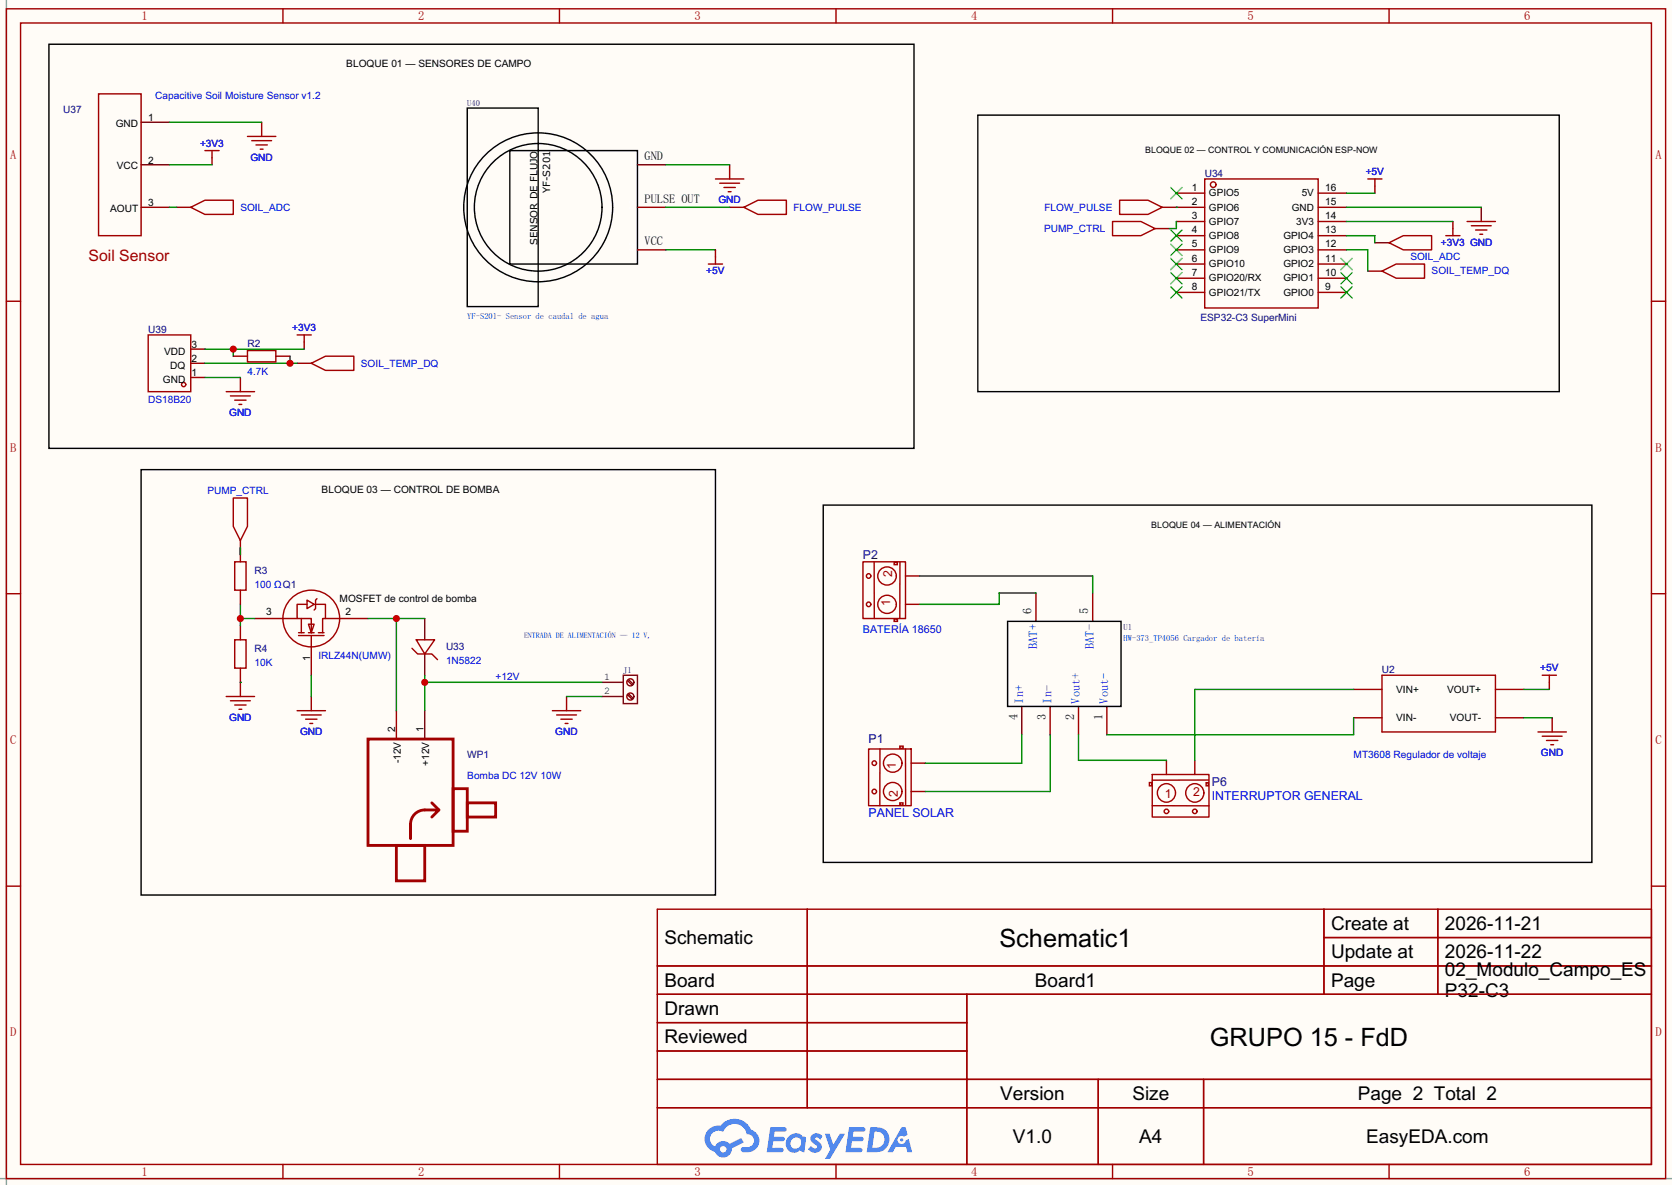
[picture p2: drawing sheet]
<svg xmlns="http://www.w3.org/2000/svg" width="299mm" height="212mm" viewBox="0 0 299 212" stroke-linecap="round" stroke-linejoin="round" font-family="sans-serif">
<path d="M0 0h299.5v212.3h-299.5z" fill="#fffcf7"/>
<path d="M1.1 0v212.3M0 211.1h299.5" fill="none" stroke="#999" stroke-width=".25"/>
<g fill="none" stroke="#a10000" stroke-width=".25">
<path d="M1.1 1.6h297.2v209.5h-297.2zM3.7 4.1h292.1v204.5h-292.1zM50.7 1.6v2.5M100.2 1.6v2.5M149.7 1.6v2.5M199.3 1.6v2.5M248.8 1.6v2.5M1.1 54h2.6M295.8 54h2.5M1.1 106.4h2.6M295.8 106.4h2.5M1.1 158.7h2.6"/>
<path d="M295.8 158.7h2.5M117.7 162.9h178.1v45.7h-178.1zM117.7 173h178.1M117.7 178.1h178.1M144.6 162.9v35.5M173.2 178.1v30.5M237.1 162.9v15.2M237.1 167.9h58.7M257.5 162.9v15.2M117.7 183.2h55.5M117.7 193.3h178.1M117.7 188.3h55.5"/>
<path d="M117.7 198.4h178.1M196.7 193.3v15.3M215.6 193.3v15.3M50.7 208.6v2.5M100.2 208.6v2.5M149.7 208.6v2.5M199.3 208.6v2.5M248.8 208.6v2.5"/>
</g>
<g fill="#5487ff">
<path d="M145.5 203.3a1.3 1.3 0 0 1 1.8 .2l-.4 .7a.54 .54 0 0 0-.9-.3l.1 .2a1.58 1.58 0 0 1 1.1 1.6 1.43 1.43 0 0 1-2.5 .2l.5-.6a.64 .64 0 0 0 .5 .4 .64 .64 0 0 0 .7-.2l-.2-.3a1.6 1.6 0 0 1-1-1.5z"/>
<path d="M147.7 203.1h.9l.7 2 1.1-2h.9l-2.7 4.5h-.9l1-1.7z"/>
<path d="M138 201.9h1.6a1.31 1.31 0 0 1 1.2 .2 .4 .4 0 0 1-.3 .6h-1.8l-.1 .9h1.6a.4 .4 0 0 1 .4 .5 .4 .4 0 0 1-.4 .3h-1.7l-.2 1.2h.8a1.23 1.23 0 0 1 1.2 .2 .39 .39 0 0 1-.3 .6h-2.7z"/>
<path d="M152.1 201.9h1.6a1.32 1.32 0 0 1 1.3 .2 .39 .39 0 0 1-.4 .6h-1.7l-.2 .9h1.7a.4 .4 0 0 1 .3 .5 .4 .4 0 0 1-.4 .3h-1.7l-.2 1.2h.8a1.23 1.23 0 0 1 1.2 .2 .39 .39 0 0 1-.3 .6h-2.7z"/>
<path d="M161.5 201.9h.7l.4 1.4-.7 .3a.75 .75 0 0 0-1.1 .3 .75 .75 0 0 0 .5 1.1 .75 .75 0 0 0 .9-.7l.6-.3 .6 2.4h-.9l-.2-1h-1.9l-.5 1h-.9z"/>
<path d="M155.9 201.9l-.7 4.5h1.5a2.27 2.27 0 0 0 2.6-2.3 2.27 2.27 0 0 0-2.7-2.2zM156.6 202.7a1.5 1.5 0 0 1 1.8 1.5 1.5 1.5 0 0 1-1.9 1.4h-.3z"/>
<path d="M141.3 203.5a1.62 1.62 0 0 0-.4 2.2 1.62 1.62 0 0 0 2 .6l.4-.3 .3 .3 .5 .1 .3-2.5-.2-.2-.4-.1a1.58 1.58 0 0 0-2.5-.1zM141.9 204.1a.98 .98 0 0 1 1.5 .2 .98 .98 0 0 1-.6 1.4 .94 .94 0 0 1-1.2-.4 .94 .94 0 0 1 .3-1.2z"/>
<path d="M126.9 202.3a2.37 2.37 0 0 0 1.2 4 1.54 1.54 0 0 0 1.7 1 1.54 1.54 0 0 0 1.3-1.6l2.1-1.1-.5-.7-2 1a1.57 1.57 0 0 0-2.6 .5 1.5 1.5 0 0 1-.8-2.1 1.5 1.5 0 0 1 2.2-.5 2.23 2.23 0 0 1 2.3-1.5 2.23 2.23 0 0 1 2 1.9 1.16 1.16 0 0 1 1.2 1 1.16 1.16 0 0 1-1 1.3h-.7a.47 .47 0 0 0-.6 .4 .47 .47 0 0 0 .4 .5 2.23 2.23 0 0 0 2.3-.6 2.23 2.23 0 0 0 .4-2.3 2.16 2.16 0 0 0-1.3-1.1 3.2 3.2 0 0 0-5.4-.8l-1.2 .1zM129 205.9a.58 .58 0 0 1 1.1 0 .58 .58 0 0 1-1.1 0z"/>
<circle cx="161.5" cy="204.2" r=".28"/>
</g>
<g fill="none" stroke="#870000" stroke-width=".25">
<path d="M25.3 37.1h5.1M25.3 21.9h5.1M25.3 29.5h5.1M114.2 37.1h5.1M114.2 29.5h5.1M210.7 34.6h5.1M210.7 37.1h5.1M210.7 39.7h5.1M236.1 34.6h5.1M236.1 37.1h5.1M236.1 39.7h5.1M114.2 44.8h5.1"/>
<path d="M210.7 42.2h5.1M210.7 44.8h5.1M210.7 47.3h5.1M210.7 49.8h5.1M210.7 52.4h5.1M236.1 42.2h5.1M236.1 44.8h5.1M236.1 47.3h5.1M236.1 49.8h5.1M236.1 52.4h5.1M34.2 67.6h2.5M34.2 65.1h2.5"/>
<path d="M34.2 62.5h2.5M43.1 112.1v2.5M43.1 119.7v2.5M45.6 110.8h5.1M55.8 115.9v5.1M60.8 110.8h5.1M76.1 110.8v3.8M76.1 117.1v3.9M185.5 106.2v5.1M195.7 106.2v5.1M183 126.5v5.1M188.1 126.5v5.1"/>
<path d="M193.2 126.5v5.1M198.2 126.5v5.1M242.4 123.5h5.1M242.4 128.6h5.1M267.8 123.5h5.1M267.8 128.6h5.1"/>
</g>
<g fill="none" stroke="#3c3" stroke-width=".25">
<path d="M209.7 33.6l2 2M211.7 33.6l-2 2M209.7 41.2l2 2M209.7 43.7l2 2.1M209.7 46.3l2 2M209.7 48.8l2 2.1M209.7 51.4l2 2M211.7 41.2l-2 2M211.7 43.7l-2 2.1M211.7 46.3l-2 2M211.7 48.8l-2 2.1M211.7 51.4l-2 2"/>
<path d="M240.2 51.4l2 2M240.2 48.8l2 2.1M240.2 46.3l2 2M242.2 51.4l-2 2M242.2 48.8l-2 2.1M242.2 46.3l-2 2"/>
</g>
<g fill="none" stroke="#a10000" stroke-width=".25">
<path d="M17.7 16.8h7.6v25.4h-7.6zM215.8 32.1h20.3v23.1h-20.3zM26.5 60h7.7v10.2h-7.7zM42 114.6h2.1v5.1h-2.1zM50.7 110.8h2.5M53.5 113.8h4.5M53.5 113.3h1M54 110.8v2.5M55 108.3h-1.8v2.5h2.6v2.5M55 107.5l1.3 .8-1.3 .7zM55.2 111.8h1.1l-.5 1.5zM55.2 113.3h1.1"/>
<path d="M55.8 113.8v2.1M56.5 108.3h1.8v2.5h-.5v2.5M56.8 107.2l-.3 .3v1.5l-.2 .3M57 113.3h1M58.3 110.8h2.5M73.8 116.1l1 1h2.5l1.1 1.1M74.5 114.6h3.4l-1.8 2.5zM247.5 121h20.3v10.1h-20.3z"/>
<circle cx="217.3" cy="33.1" r=".5"/>
<circle cx="32.9" cy="68.9" r=".38"/>
<circle cx="55.8" cy="110.8" r="5.1"/>
</g>
<g fill="none" stroke="#000" stroke-width=".25">
<path d="M83.7 19.4h12.7v35.5h-12.7zM91.3 27h22.9v20.3h-22.9zM180.5 111.3h20.3v15.2h-20.3z"/>
<circle cx="96.4" cy="37.1" r="13.3"/>
<circle cx="96.4" cy="37.1" r="11.4"/>
</g>
<g fill="none" stroke="#850000" stroke-width=".25">
<path d="M107.8 122.2h3.8M107.8 124.8h3.8M111.6 121h2.6v5h-2.6zM112.4 124.4l.8 .9M112.4 121.9l.8 .8M112.5 124.3l.9 .8M112.5 121.7l.9 .9M113.5 124.8a.64 .64 0 0 0-.8-.6 .64 .64 0 0 0-.2 1 .64 .64 0 0 0 1-.2v-.2"/>
<circle cx="112.9" cy="122.2" r=".63"/>
</g>
<path d="M43.1 108.3v3.8M43.1 110.8h2.5" fill="none" stroke="#008700" stroke-width=".25"/>
<circle cx="43.1" cy="110.8" r=".63" fill="#c00"/>
<path d="M65.9 132.4h15.3v19h-15.3zM71 151.4h5.1v6.4h-5.1zM73.5 147.6v2.6v-2.6M77.3 146.4l1.3-1.3h-2.5a2.54 2.54 0 0 0-2.6 2.5M77.3 143.8l1.3 1.3M81.2 141.3h2.5v7.6h-2.5zM83.7 143.8h5.1v2.6h-5.1z" fill="none" stroke="#a10000" stroke-width=".51"/>
<path d="M71 127.3v5.1M76.1 127.3v5.1M163.2 136.7h2.5M163.2 141.8h2.5" fill="none" stroke="#870000" stroke-width=".25"/>
<g fill="none" stroke="#a10000" stroke-width=".25">
<path d="M155.6 134.2h7.6v10.1h-7.6zM157.6 134.2v10.1M161.2 133.7h.6v.4h-.6zM162.2 134.2v10M161.2 143.8h.5v.4h-.5z"/>
<circle cx="156.6" cy="136.7" r=".41"/>
<circle cx="159.9" cy="136.7" r="1.64"/>
<circle cx="156.6" cy="141.8" r=".41"/>
<circle cx="159.9" cy="141.8" r="1.64"/>
</g>
<path d="M65.9 110.8h10.2M71 110.8v16.5" fill="none" stroke="#008700" stroke-width=".25"/>
<circle cx="71" cy="110.8" r=".63" fill="#c00"/>
<g fill="none" stroke="#a10000" stroke-width=".25">
<path d="M34.2 37.1l2.5-1.2h5.1v2.5h-5.1zM36.7 27h2.5M38 27v1.2M44.3 24.4h5.1M45.1 25.2h3.5M45.8 26h2.1M46.6 26.7h.5M128.1 32.1h5.1M128.9 32.8h3.6M129.7 33.6h2M130.4 34.3h.5M245 32.1h2.5"/>
<path d="M246.3 32.1v1.2M262.8 39.7h5M53.2 60h2.6M54.5 60v1.3M247.5 48.6l2.6-1.3h5v2.5h-5zM248.8 43.5l2.5-1.3h5.1v2.6h-5.1zM259 42.2h2.5M260.2 40.9v1.3M263.5 40.4h3.6M264.3 41.2h2M265 42h.6M40.5 70.2h5.1"/>
<path d="M41.3 70.9h3.5M42 71.7h2.1M42.8 72.4h.5M55.8 65.1l2.5-1.3h5.1v2.5h-5.1zM154.6 100.6h7.6v10.2h-7.6zM156.6 100.6v10.2M160.1 100.7h.6v.4h-.6zM160.1 110.9h.6v.4h-.6zM161.2 100.7v10.1M206.4 138.7h10.1v7.7h-10.1zM216.5 139.7l-10.1 .1M275.5 131.1h5"/>
<path d="M276.2 131.9h3.6M276.2 121h2.6M277 132.6h2M277.5 121v1.2M277.7 133.4h.6M205.9 140.2h.4v.6h-.4zM206.4 144.3l10.1 .1M216 140.2h.4v.6h-.4z"/>
<circle cx="155.6" cy="103.2" r=".41"/>
<circle cx="155.6" cy="108.3" r=".41"/>
<circle cx="158.9" cy="108.3" r="1.64"/>
<circle cx="158.9" cy="103.2" r="1.64"/>
<circle cx="208.9" cy="142" r="1.64"/>
<circle cx="208.9" cy="145.3" r=".4"/>
<circle cx="214" cy="142" r="1.64"/>
<circle cx="214" cy="145.3" r=".4"/>
</g>
<g fill="none" stroke="#870000" stroke-width=".25">
<path d="M31.6 37.1h2.6M38 28.2v1.3M46.9 21.9v2.5M130.7 29.5v2.6M246.3 33.3v1.3M260.2 39.7v1.2M265.3 37.1v2.6M245 48.6h2.5M246.3 43.5h2.5M43.1 67.6v2.6M53.2 65.1h2.6M54.5 61.3v1.2"/>
<path d="M162.2 108.3h2.5M162.2 103.2h2.5M208.9 136.2v2.5M214 136.2v2.5M277.5 122.2v1.3M278 128.6v2.5"/>
</g>
<path d="M8.8 7.9h154.9v72.4h-154.9zM175.1 20.6h104.2v49.6h-104.2zM147.4 90.5h137.7v64h-137.7z" fill="none" stroke="#000" stroke-width=".25"/>
<g fill="none" stroke="#008700" stroke-width=".25">
<path d="M30.4 37.1h1.2M30.4 21.9h16.5M30.4 29.5h7.6M119.3 29.5h11.4M241.2 34.6h5.1M241.2 39.7h19M241.2 37.1h24.1M36.7 67.6h6.4M36.7 65.1h16.5M51.9 63.8v1.3M164.7 103.2h31v3M185.5 106.2h-6.6v2.1h-14.2"/>
<path d="M183 131.6v5.1h-17.3M188.1 131.6v10.2h-22.4M193.2 131.6v4.6h15.7M242.4 123.5h-28.4v12.7M242.4 128.6v3h-44.2M272.9 123.5h4.6M272.9 128.6h5.1"/>
</g>
<circle cx="51.9" cy="65.1" r=".63" fill="#c00"/>
<path d="M36.7 62.5h17.8M41.8 62.5v1.3" fill="none" stroke="#008700" stroke-width=".25"/>
<circle cx="41.8" cy="62.5" r=".63" fill="#c00"/>
<path d="M119.3 37.1h11.4M210.7 37.1h.1M210.7 39.7v1.2h-1.3M119.3 44.8h8.8M241.2 44.8h3.8v3.8M241.2 42.2h5.1v1.3M76.1 121v6.3M76.1 122.2h31.7" fill="none" stroke="#008700" stroke-width=".25"/>
<path d="M133.2 37.1l2.6-1.2h5v2.5h-5zM199.3 39.7h5l2.6 1.2-2.6 1.3h-5zM200.5 35.9h5.1l2.6 1.2-2.6 1.3h-5.1zM126.9 47.3h2.5M128.1 46v1.3M44.3 62.8h5.1v2h-5.1z" fill="none" stroke="#a10000" stroke-width=".25"/>
<path d="M130.7 37.1h2.5M208.2 37.1h2.5M128.1 44.8v1.2M206.9 40.9h2.5M41.8 63.8h2.5M49.4 63.8h2.5" fill="none" stroke="#870000" stroke-width=".25"/>
<path d="M25.3 84.1h102.8v76.2h-102.8z" fill="none" stroke="#000" stroke-width=".25"/>
<circle cx="76.1" cy="122.2" r=".63" fill="#c00"/>
<path d="M43.1 96.8v3.8M43.1 105.7v2.6M43.1 122.2v2.6M55.8 124.8v2.5M101.5 124.8v2.5" fill="none" stroke="#870000" stroke-width=".25"/>
<g fill="none" stroke="#a10000" stroke-width=".25">
<path d="M41.8 89.2h2.5v5.1l-1.2 2.5-1.3-2.5zM42 100.6h2.1v5.1h-2.1zM40.5 124.8h5.1M41.3 125.5h3.5M42 126.3h2.1M42.8 127.1h.5M53.2 127.3h5.1M54 128.1h3.5M54.7 128.8h2.1M55.5 129.6h.5M98.9 127.3h5.1M99.7 128.1h3.6"/>
<path d="M100.5 128.8h2M101.2 129.6h.5"/>
</g>
<path d="M43.1 98.1v1.3M43.1 122.2h.1M55.8 121v3.8M101.5 124.8h6.3" fill="none" stroke="#008700" stroke-width=".25"/>
<g font-size="4.5">
<text x="179" y="169.7">Schematic1</text>
<text x="216.7" y="187.5">GRUPO 15 - FdD</text>
</g>
<g font-size="3.4">
<text x="238.4" y="166.6">Create at</text>
<text x="258.8" y="166.6">2026-11-21</text>
<text x="119" y="169.1">Schematic</text>
<text x="238.4" y="171.6">Update at</text>
<text x="258.8" y="171.6">2026-11-22</text>
<text x="119" y="176.7">Board</text>
<text x="185.4" y="176.7">Board1</text>
<text x="238.4" y="176.7">Page</text>
<text x="258.8" y="174.8">02_Modulo_Campo_ES</text>
<text x="258.8" y="178.6">P32-C3</text>
<text x="119" y="181.8">Drawn</text>
<text x="119" y="186.9">Reviewed</text>
<text x="179.2" y="197">Version</text>
<text x="202.8" y="197">Size</text>
<text x="243.2" y="197">Page 2 Total 2</text>
<text x="181.4" y="204.7">V1.0</text>
<text x="204.1" y="204.7">A4</text>
<text x="244.7" y="204.7">EasyEDA.com</text>
</g>
<text font-size="2.8" fill="#a00000" x="15.9" y="46.8">Soil Sensor</text>
<g font-size="2.3" fill="#a00000">
<text x="25.3" y="3.6">1</text>
<text x="74.9" y="3.6">2</text>
<text x="124.4" y="3.6">3</text>
<text x="173.9" y="3.6">4</text>
<text x="223.5" y="3.6">5</text>
<text x="273" y="3.6">6</text>
<text x="1.8" y="28.5">A</text>
<text x="296.5" y="28.5">A</text>
<text x="1.8" y="80.9">B</text>
<text x="296.5" y="80.9">B</text>
<text x="1.8" y="133.3">C</text>
<text x="296.5" y="133.3">C</text>
<text x="1.8" y="185.7">D</text>
<text x="296.5" y="185.7">D</text>
<text x="25.3" y="210.6">1</text>
<text x="74.9" y="210.6">2</text>
<text x="124.4" y="210.6">3</text>
<text x="173.9" y="210.6">4</text>
<text x="223.5" y="210.6">5</text>
<text x="273" y="210.6">6</text>
</g>
<g font-size="2.2">
<text x="115.4" y="28.7">GND</text>
<text x="115.4" y="36.4">PULSE OUT</text>
<text x="115.4" y="44">VCC</text>
<text x="184.8" y="110" transform="rotate(-90 184.8 110)">6</text>
<text x="194.9" y="110" transform="rotate(-90 194.9 110)">5</text>
<text x="182.2" y="128.9" transform="rotate(-90 182.2 128.9)">4</text>
<text x="187.3" y="128.9" transform="rotate(-90 187.3 128.9)">3</text>
<text x="192.4" y="128.9" transform="rotate(-90 192.4 128.9)">2</text>
<text x="197.5" y="128.9" transform="rotate(-90 197.5 128.9)">1</text>
</g>
<g font-size="2.2" fill="#000080">
<text x="154.6" y="100.1">P2</text>
<text x="155.6" y="133.1">P1</text>
<text x="217" y="140.7">P6</text>
</g>
<g font-size="2.2" fill="#a00000">
<text x="159.8" y="103.4" transform="rotate(-90 159.8 103.4)">2</text>
<text x="159.4" y="108.5" transform="rotate(-90 159.4 108.5)">1</text>
<text x="160.5" y="137.7" transform="rotate(-90 160.5 137.7)">1</text>
<text x="160.8" y="142.7" transform="rotate(-90 160.8 142.7)">2</text>
<text x="208.7" y="142.9">1</text>
<text x="213.7" y="142.5">2</text>
</g>
<g font-size="2.2" fill="#00f">
<text x="185.8" y="116.2" transform="rotate(-90 185.8 116.2)">BAT+</text>
<text x="195.9" y="116.2" transform="rotate(-90 195.9 116.2)">BAT-</text>
<text x="183.2" y="126" transform="rotate(-90 183.2 126)">In+</text>
<text x="188.3" y="126" transform="rotate(-90 188.3 126)">In-</text>
<text x="193.4" y="126" transform="rotate(-90 193.4 126)">Vout+</text>
<text x="198.5" y="126" transform="rotate(-90 198.5 126)">Vout-</text>
<text x="217" y="143.3">INTERRUPTOR GENERAL</text>
<text x="155.6" y="146.3">PANEL SOLAR</text>
</g>
<text font-size="1.9" fill="#00f" x="154.6" y="113.4">BATERÍA 18650</text>
<g font-size="1.8" fill="#00f">
<text x="27.8" y="17.7">Capacitive Soil Moisture Sensor v1.2</text>
<text x="43.1" y="37.7">SOIL_ADC</text>
<text x="142.1" y="37.7">FLOW_PULSE</text>
<text x="187" y="41.5">PUMP_CTRL</text>
<text x="187.1" y="37.7">FLOW_PULSE</text>
<text x="252.6" y="46.6">SOIL_ADC</text>
<text x="256.4" y="49.1">SOIL_TEMP_DQ</text>
<text x="64.6" y="65.7">SOIL_TEMP_DQ</text>
<text x="44.3" y="67.2">4.7K</text>
<text x="26.5" y="72.3">DS18B20</text>
<text x="37.1" y="88.5">PUMP_CTRL</text>
<text x="45.6" y="105.3">100 ΩQ1</text>
<text x="45.6" y="119.3">10K</text>
<text x="57" y="118">IRLZ44N(UMW)</text>
<text x="79.9" y="119">1N5822</text>
<text x="88.8" y="121.8">+12V</text>
<text x="242.4" y="135.8">MT3608 Regulador de voltaje</text>
<text x="83.7" y="139.6">Bomba DC 12V 10W</text>
</g>
<g font-size="1.8">
<text x="62" y="12.1">BLOQUE 01 — SENSORES DE CAMPO</text>
<text x="20.7" y="22.7">GND</text>
<text x="26.5" y="21.7">1</text>
<text x="26.5" y="29.3">2</text>
<text x="20.9" y="30.3">VCC</text>
<text x="98.5" y="34.6" transform="rotate(-90 98.5 34.6)">YF-S201</text>
<text x="213.5" y="34.2">1</text>
<text x="216.5" y="35.2">GPIO5</text>
<text x="233.1" y="35.2">5V</text>
<text x="237.4" y="34.2">16</text>
<text x="19.7" y="37.9">AOUT</text>
<text x="26.5" y="36.9">3</text>
<text x="213.5" y="36.7">2</text>
<text x="213.5" y="39.2">3</text>
<text x="213.5" y="41.8">4</text>
<text x="216.5" y="37.7">GPIO6</text>
<text x="216.5" y="40.2">GPIO7</text>
<text x="231.4" y="37.7">GND</text>
<text x="232.2" y="40.2">3V3</text>
<text x="237.4" y="41.8">13</text>
<text x="237.4" y="39.2">14</text>
<text x="237.4" y="36.7">15</text>
<text x="96.3" y="43.9" transform="rotate(-90 96.3 43.9)">SENSOR DE FLUJO</text>
<text x="213.5" y="44.3">5</text>
<text x="213.5" y="46.9">6</text>
<text x="216.5" y="42.8">GPIO8</text>
<text x="216.5" y="45.3">GPIO9</text>
<text x="216.5" y="47.9">GPIO10</text>
<text x="229.9" y="47.9">GPIO2</text>
<text x="229.9" y="45.3">GPIO3</text>
<text x="229.9" y="42.8">GPIO4</text>
<text x="237.4" y="46.9">11</text>
<text x="237.4" y="44.3">12</text>
<text x="213.5" y="49.4">7</text>
<text x="213.5" y="51.9">8</text>
<text x="216.5" y="50.4">GPIO20/RX</text>
<text x="216.5" y="52.9">GPIO21/TX</text>
<text x="229.9" y="52.9">GPIO0</text>
<text x="229.9" y="50.4">GPIO1</text>
<text x="237.4" y="51.9">9</text>
<text x="237.4" y="49.4">10</text>
<text x="29.4" y="63.6">VDD</text>
<text x="34.3" y="64.9">2</text>
<text x="34.3" y="62.3">3</text>
<text x="29.2" y="68.7">GND</text>
<text x="30.5" y="66.1">DQ</text>
<text x="34.3" y="67.4">1</text>
<text x="57.6" y="88.3">BLOQUE 03 — CONTROL DE BOMBA</text>
<text x="60.8" y="107.8">MOSFET de control de bomba</text>
<text x="47.7" y="110.1">3</text>
<text x="61.9" y="110.1">2</text>
<text x="55.5" y="118.4" transform="rotate(-90 55.5 118.4)">1</text>
<text x="108.2" y="121.8">1</text>
<text x="108.2" y="124.3">2</text>
<text x="250.1" y="124.1">VIN+</text>
<text x="259.2" y="124.1">VOUT+</text>
<text x="70.8" y="131.1" transform="rotate(-90 70.8 131.1)">2</text>
<text x="75.9" y="131.1" transform="rotate(-90 75.9 131.1)">1</text>
<text x="250.1" y="129.2">VIN-</text>
<text x="259.7" y="129.2">VOUT-</text>
<text x="71.8" y="136.7" transform="rotate(-90 71.8 136.7)">-12V</text>
<text x="76.9" y="137.2" transform="rotate(-90 76.9 137.2)">+12V</text>
</g>
<g font-size="1.8" fill="#000080">
<text x="11.3" y="20.2">U37</text>
<text x="35.8" y="26.3">+3V3</text>
<text x="44.8" y="28.8">GND</text>
<text x="215.8" y="31.6">U34</text>
<text x="244.6" y="31.4">+5V</text>
<text x="128.7" y="36.4">GND</text>
<text x="258.1" y="44.1">+3V3 GND</text>
<text x="126.5" y="49.1">+5V</text>
<text x="26.5" y="59.6">U39</text>
<text x="52.3" y="59.3">+3V3</text>
<text x="215" y="57.5">ESP32-C3 SuperMini</text>
<text x="44.3" y="62.1">R2</text>
<text x="41" y="74.5">GND</text>
<text x="45.6" y="102.7">R3</text>
<text x="45.6" y="116.7">R4</text>
<text x="79.9" y="116.5">U33</text>
<text x="247.5" y="120.5">U2</text>
<text x="275.9" y="120.3">+5V</text>
<text x="41" y="129.2">GND</text>
<text x="53.7" y="131.7">GND</text>
<text x="99.5" y="131.7">GND</text>
<text x="83.7" y="135.8">WP1</text>
<text x="276" y="135.5">GND</text>
</g>
<g font-size="1.6">
<text x="205.1" y="27.4">BLOQUE 02 — CONTROL Y COMUNICACIÓN ESP-NOW</text>
<text x="206.2" y="94.7">BLOQUE 04 — ALIMENTACIÓN</text>
</g>
<g font-size="1.5" fill="#000080">
<text x="83.7" y="19">U40</text>
<text x="201.2" y="112.8">U1</text>
<text x="111.6" y="120.6">J1</text>
</g>
<g font-size="1.5" fill="#00f">
<text x="83.7" y="57.1">YF-S201- Sensor de caudal de agua</text>
<text x="201.2" y="114.9">HW-373_TP4056 Cargador de batería</text>
</g>
<text font-size="1.4" fill="#00f" x="93.9" y="114.3">ENTRADA DE ALIMENTACIÓN — 12 V,</text>
</svg>
